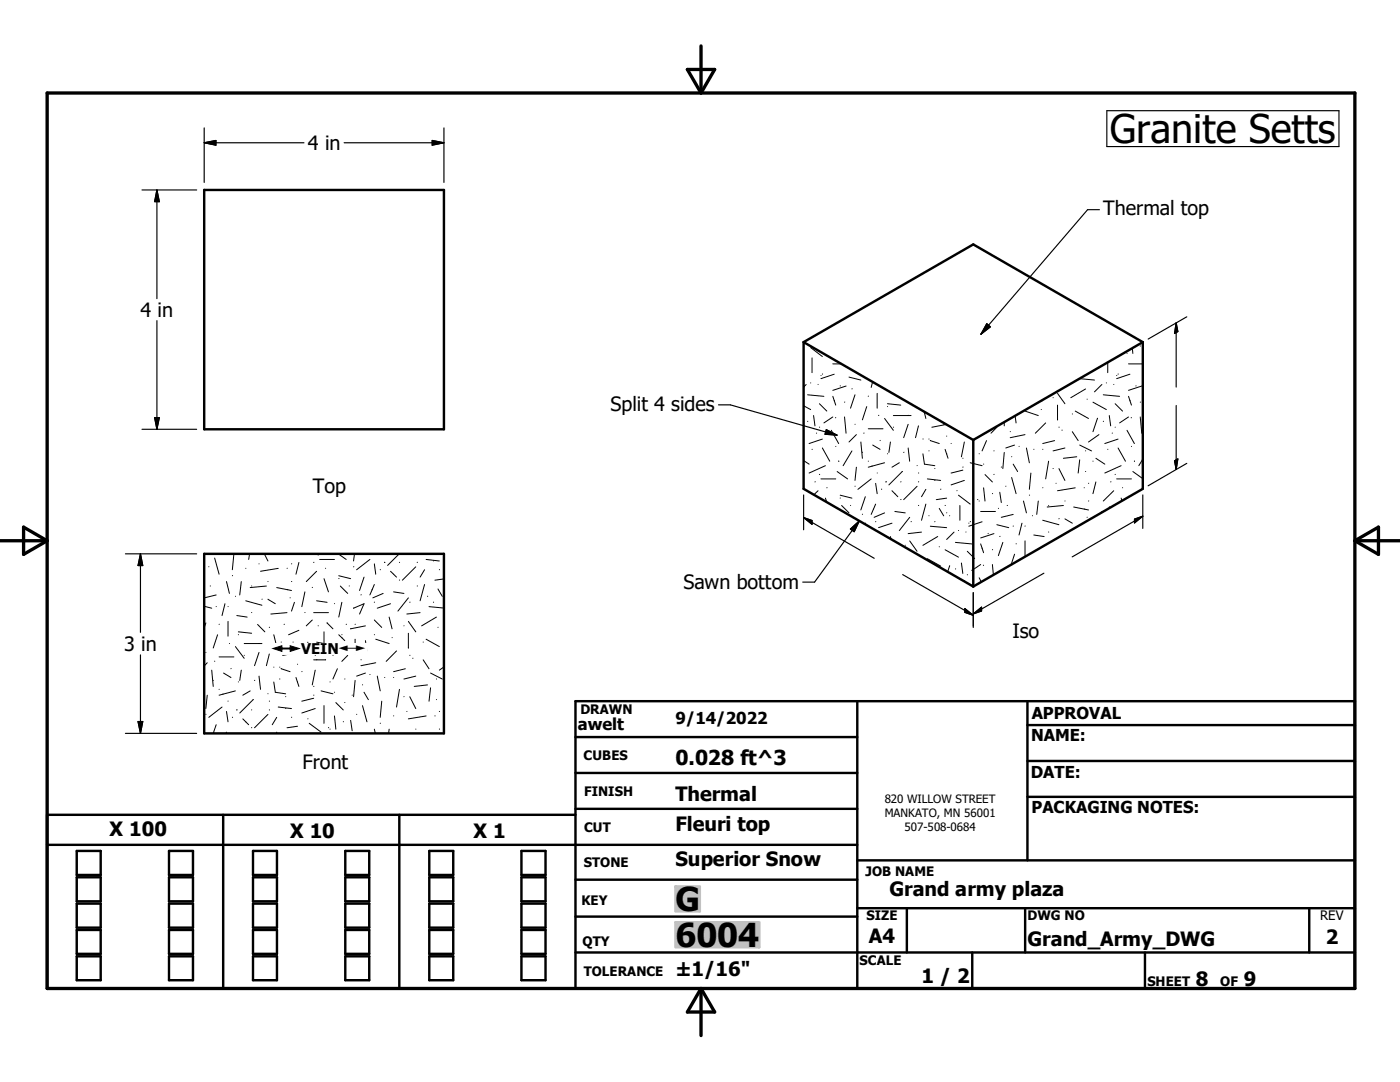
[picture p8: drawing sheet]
<svg xmlns="http://www.w3.org/2000/svg" width="279mm" height="216mm" viewBox="0 0 279 216" stroke-linecap="round" stroke-linejoin="round" font-family="sans-serif">
<g fill="none" stroke="#000" stroke-width=".48">
<path d="M40.8 37.9h47.8v47.8h-47.8zM160.4 68.3v29.2l33.8 19.5M160.4 68.3l33.8 19.5M160.4 68.3l33.8-19.5 33.9 19.5M228.1 68.3v29.2l-33.9 19.5M228.1 68.3l-33.9 19.5M194.2 87.8v29.2M40.8 110.5h47.8v35.8h-47.8zM171.1 139.9v57.3M205 139.9v31.8M114.8 147.1h56.3M114.8 154.2h56.3"/>
<path d="M205 159h65.4M205 144.7h65.4M205 151.8h65.4M9.4 168.6h161.7M15.3 169.8h4.8v4.8h-4.8zM15.3 175.1h4.8v4.8h-4.8zM33.7 169.8h4.8v4.8h-4.8zM33.7 175.1h4.8v4.8h-4.8zM44.5 162.6v34.6M50.5 169.8h4.8v4.8h-4.8zM50.5 175.1h4.8v4.8h-4.8zM68.9 169.8h4.8v4.8h-4.8z"/>
<path d="M68.9 175.1h4.8v4.8h-4.8zM79.7 162.6v34.6M85.7 169.8h4.8v4.8h-4.8zM85.7 175.1h4.8v4.8h-4.8zM104.1 169.8h4.8v4.8h-4.8zM104.1 175.1h4.8v4.8h-4.8zM114.8 162.6h-105.4v34.6h261v-57.3h-155.6v57.3M114.8 175.5h56.3M114.8 161.4h56.3M171.1 171.7h99.3M15.3 180.3h4.8v4.8h-4.8zM15.3 185.6h4.8v4.7h-4.8z"/>
<path d="M15.3 190.8h4.8v4.8h-4.8zM33.7 185.6h4.8v4.7h-4.8zM33.7 190.8h4.8v4.8h-4.8zM33.7 180.3h4.8v4.8h-4.8zM50.5 185.6h4.8v4.7h-4.8zM50.5 190.8h4.8v4.8h-4.8zM50.5 180.3h4.8v4.8h-4.8zM68.9 185.6h4.8v4.7h-4.8zM68.9 190.8h4.8v4.8h-4.8zM68.9 180.3h4.8v4.8h-4.8zM85.7 185.6h4.8v4.7h-4.8zM85.7 190.8h4.8v4.8h-4.8z"/>
<path d="M85.7 180.3h4.8v4.8h-4.8zM104.1 185.6h4.8v4.7h-4.8zM104.1 190.8h4.8v4.8h-4.8zM104.1 180.3h4.8v4.8h-4.8zM114.8 182.9h56.3M114.8 190.1h155.6M171.1 181.2h99.3M181 181.2v8.9M194 190.1v7.1M204.6 181.2v8.9M228.5 190.1v7.1M261.3 181.2v8.9"/>
</g>
<g fill="none" stroke="#000" stroke-width=".2">
<path d="M160.9 76.7l-.5 .5M161.2 78.8l3.2 .3M161.8 69.4l2.3 1.7M161.8 76.4h.1M162.1 71.4v3M163.3 76.7h.1M163.9 74.9h-.1M164.2 74.6l-.1 .1M166.2 72.6h1.7M166.2 79.1l.6 1.7M166.5 74.7l-2.7 .9M166.5 79.9v.1"/>
<path d="M167.7 77h.1M168.9 77l-2.7 .9M169.4 75.3l2.4 .5M170.1 77.6h-.1M170.6 78.8l-.9 2.6M172.7 75.5v.1M173.3 79v.1M174.1 76.2l-.2 1.1M175.1 78.5v2.9M207.8 80h.1M210.2 79.3v.1M211.1 78.5l1.4 2.1"/>
<path d="M215.4 75.6l3 .2M216.6 77.6l-2.9 1.8M217 79.6v.1M219.9 76.7l-1.5 1.5M220.2 78.8l3.2 .3M220.8 76.4h.1M221.1 72.3v2.1M222.3 76.7h.1M222.9 74.9h.1M223.1 71.1h.1M223.2 74.6l-.1 .1M224.9 70.5h.1"/>
<path d="M225.2 72.6h2.9M225.2 79.1l.6 1.7M225.5 74.7l-2.6 .9M225.5 79.9v.1M226 69.5l.1 1M226.7 77h.1M227.6 69v.1M227.9 77l-2.7 .9M160.4 91.9l1.1 .7M160.4 81l1.4 .7M161.2 84.1h.1M162.1 89.6v.1"/>
<path d="M162.4 82.9l.2 2.1M162.7 96.1l-.1 .1M163 86.4h-.1M163.3 97.9l-.9 .8M163.5 80.6l1.5 1.4M163.6 94.6l-.1 .1M163.6 85.2l-.1 .1M163.8 95.6h3M164.1 87.6l-2.6 .9M164.1 89.4l1.5 2.6M164.7 99.4l.3 .8M164.7 92.9l-3.2 1.5"/>
<path d="M165.1 97.3h-.1M165.9 85.9l1.5 2.6M166.2 83.2l-1.8 1.2M166.8 83.3l-.1 .1M166.8 89.1h.1M167.1 94.1l2.1 1.5M167.4 92h.1M167.7 98.8l2.3 .6M167.7 99.4h.1M168.5 83.2l.4 3.2M168.6 80.2l-.1 .1M170 90l-1.7 2.9"/>
<path d="M170.7 97h-.1M170.7 84.6l-.1 .1M170.9 93.2l-.3 2.7M170.9 86.7l-1.5 1.5M171.8 88.2l.3 3.2M172.1 90.2v.1M172.4 86.4h.1M172.7 99.1l-.9 2.7M173 81.1l-.9 2.7M173.3 85.6h2.9M173.3 92h.1M173.9 95.6l-2.7 2"/>
<path d="M174.1 93h-.1M174.2 88.8l1.4 .9M174.8 96.4l.3 2.1M175.1 94.4h.1M175.4 82.9h-.1M175.7 87.9h-.1M176 97.6h-.1M176.5 83.5l1.8 2.4M176.5 92.3l-3.2 .9M176.9 96.1l-.1 .1M177.1 80.6l2.7 .2M177.1 90.5v.1"/>
<path d="M177.1 81.1h.1M177.7 88.2l-.3 2.1M178 97.9l1.2 1.2M178.3 82.9h3.5M178.3 85.2v.1M179.5 92.3l-1.5 .9M179.8 96.1v.1M179.8 99.6v.1M180.1 94.1l-2.7 2.7M180.4 90.2l-.1 .1M181.2 84.7l-.9 2.6M181.2 89.4l.3 2.6"/>
<path d="M181.3 82.9h-.1M183 97l-2.7 2.7M183 92.9h.1M183.3 85l-.6 2.3M183.4 96.1l-.1 .1M183.4 94.4h-.1M184.2 90.6l.3 2 2.1 .3M184.2 87.6h.1M184.4 82.2l.4 1.3M184.8 97.6l-.9 1.5M185.1 95.6l2.6 .3M185.4 90h.1"/>
<path d="M185.4 87.6h.1M185.7 87.9l1.7 .6M186.6 93.5h.1M186.6 95.8v.1M187.8 97.6h-.1M188.4 84.6l-.1 .1M188.6 89.7l.6 1.7M188.8 84.7l-2.8 .6M188.9 99.4l-2 .3M188.9 87h.1M188.9 90.5v.1M189.8 88.5h.1"/>
<path d="M191 97.9h.1M191.3 98.8l2.3 1.8M192.2 93.8l-2.4 .6M192.2 91.4h.1M192.2 93.2h.1M192.5 95.9l-2.7 .9M192.5 88.2l-.6 2.9M193.6 92.3l2.4 .6M195.2 99.6l-.1 .1M195.4 100h.1M195.4 90.5v.1M196.3 97.3l.3 2.7"/>
<path d="M196.3 92.6h.1M196.6 94.7l1.5 1.5M196.9 87.9l-.9 2.1M198.1 98.5h.1M198.4 90h.1M198.4 94.6v.1M198.9 85.3l-1.1 1.1M199.5 98.2l.3 2.1M199.9 93.2h-.1M200.4 90.3l-.3 3.2M200.4 84.2v.8M200.7 97h.1"/>
<path d="M201.6 86.1h.1M201.9 95.3l.9 3.2M201.9 91.1h.1M202.2 92.6l.9 1.5M202.5 88.8l-1.8 .6M202.6 83l.2 1.4M203.4 89.1h.1M204.3 100l.5 2.3M204.6 82l2.6 .9M204.6 86.7l-3 .6M204.8 89.4l.6 2.9M205.5 98.8h-.1"/>
<path d="M205.7 94.4l-.3 3.2M206.3 89.6v.1M207.2 100l-.3 2.6M207.8 81.7h.1M208.1 89.6v.1M208.1 97.3h.1M208.7 84.4l-2.1 2M209.3 92l-.6 3.6M210.2 93.5h.1M210.5 87.9l-2.4 .6M210.8 96.4h-.1M211.1 80.8v3"/>
<path d="M211.3 93.5l1.2 2.4M211.4 85.2l-.1 .1M212 85.8l-.1 .1M212.5 89.4l-2.3 .6M212.6 100h-.1M214 86.1l1.2 1.8M214 82.6h.1M214.6 97.3l-3.5 .6M214.6 82l2.6 1.5M214.9 91.1l-2.7 .3M215.5 91.8l-.3 2.6M215.5 88.8l2.3 1.2"/>
<path d="M216.4 97.3h.1M216.7 94.1h-.1M216.7 90h-.1M217.3 96.4h-.1M217.3 100h-.1M218.1 80.3l2.7 1.4M218.1 92h.1M218.7 96.2l-.6 2.3M218.7 91.4l1.8 1.2M219 83.5l-.9 2.6M219.3 86.7l-2.1 1.5M220.2 84.1h.1"/>
<path d="M221.1 89.6v.1M221.4 82.9l.3 2.1M221.7 96.1v.1M222 86.4h.1M222.3 97.9l-2.1 2.1M222.5 80.6l1.5 1.4M222.6 94.6l-.1 .1M222.6 85.2l-.1 .1M222.9 95.6h2.9M223.1 87.6l-2.6 .9M223.1 89.4l1.5 2.6M223.7 99.4l.2 .5"/>
<path d="M223.7 92.9l-3.2 1.5M224 97.3h.1M224.9 85.9l1.5 2.6M225.2 83.2l-1.8 1.2M225.8 83.3v.1M225.8 89.1h.1M226.1 94.1l2 1.4M226.4 92h.1M227.6 83.2l.3 3.2M227.6 80.2v.1M228.1 91.6l-.8 1.3M40.8 116.1v.3"/>
<path d="M41.7 113.1h.1M42 116.9h-.1M42.8 111.4l.9 3.2M43.1 118.7l-2.3 .6M45.2 116l.6 2.4M46.4 114.9h.1M46.7 110.5l-.3 3.2M47 119h.1M48.2 116l-.4 2.7M49 119.9l3.3 .9M49.1 113.4h-.1M49.8 110.5l-.2 1.1"/>
<path d="M50.2 116.9h.1M51.7 112.5h.1M52.3 119.6h.1M52.8 110.5l.7 1.4M53.2 116.9l-3.3 .3M53.5 119.6l1.4 .9M53.5 116h.1M55.2 117.2l3 .6M55.5 113.4l-3.5 .6M57.3 113.4h.1M57.4 117.6v.1M57.9 119.3h.1"/>
<path d="M58.2 112.5h.1M58.2 116h.1M59.7 112.2l-.6 2.4M60.8 118.1l-.6 2.9M62.3 117.2h.1M62.7 112.2h-.1M63.2 119.9l2.1 .3M63.2 114l-2.1 2M63.5 110.7v.1M63.8 111.6h2.9M64.7 115.5l.9 2.6M65 113.4h.1"/>
<path d="M67.5 110.5l1.6 1.1M67.6 114.9l2.4 .6M67.7 115.4l-.1 .1M67.9 116.9l1.5 1.5M69.7 116.9h.1M70.6 113.1h.1M70.7 110.5l-.1 1.4M72.1 118.7h-.1M72.6 115.2l-.8 2.6M73.8 111.6l-2.6 2.1M74.3 117.6v.1M74.7 116.6l-.9 2.1"/>
<path d="M74.7 112.5l.3 2.1M75.9 113.7h.1M76.5 118.4l-2.1 .9M76.8 112.2h.1M77.9 114l1.2 1.2M78.5 118.1l2.1 .3M79.7 110.5l-2.3 2.3M79.7 112.2h.1M79.7 115.7v.1M81.5 119.3l-2.1 2.6M83 113.1l-2.7 2.7M83.3 112.2h.1"/>
<path d="M83.3 116.9h.1M84.7 116.6l-.9 3.3M84.7 113.7l-.9 1.5M85 111.6l2.7 .3M85.4 119h-.1M86.5 111.9h.1M87.4 117.5l.9 1.5M87.7 113.7h.1M88.6 116.9h.1M88.6 115.5l-1.8 .3M168 100.9l1.4 1.4M169.8 100.8l-.1 .1"/>
<path d="M172.1 102.6h.1M172.5 104.5l.2-.1-.1 .2M174.3 101.6h.1M174.8 100.6l-.9 2M174.8 104.1h.1M176.5 102.3l-2.1 .9M177.7 107.1l.1 .5M178 104.4l-2.7 .9M178.6 102.1l2.1 .2M180.7 108.8h.1M181.5 103.2l-2 2.7M181.5 107.9l1.5 2.1"/>
<path d="M181.9 104.1h-.1M183.4 100.8l-.1 .1M183.9 106.2l-2.7 .3M184.8 100.6l-.9 3.2M185.1 111.5l2.6 1.5M185.4 102.9h.1M185.7 105l3.2 .3M186.6 104.1h.1M187.1 107.1l-2.9 1.7M187.4 101.5l.9 1.4M187.5 109.1h-.1M188.6 109.7l2.7 1.5"/>
<path d="M188.7 100.8l-.1 .1M188.9 102.3h.1M189.5 112.9l-.4 1.2M189.5 102.9h.1M190.4 106.2l-1.5 1.4M190.7 108.2l3.2 .3M190.7 113.5h.1M191.3 105.8v.1M191.6 100.9v2.9M191.9 112.3l.3 2.1M192.5 115.8v.1M192.8 106.1v.1"/>
<path d="M193 110l1.5 1.5M193.1 114.7h-.1M193.4 104.4h-.1M193.7 104.1h-.1M195.4 115.3l.4 .8M195.7 112.6l-1.8 1.2M195.7 102.1h3M195.7 108.5l.6 1.8M196 104.1l-2.7 .9M196 109.4h.1M196.3 112.8h-.1M197.2 106.4v.1"/>
<path d="M198.1 112.6l.2 2.1M198.1 109.7h.1M198.4 106.5l-2.7 .8M198.9 104.7l2.4 .6M199.3 101.4l-.1 .1M199.6 107l-.1 .1M200.1 108.2l-.9 2.7M201.1 100.8l-.1 .1M202.2 102.6l-2.4 .6M202.2 105h.1M202.5 110.6l-.7 2.1M202.8 108.5h.1"/>
<path d="M204 104.4l-.6 2.4M204.6 107.9v3M204.6 105h.1M206.1 102.9h-.1M206.3 106.8l2.1 .3M208.1 103.8l3.2 .9M209.3 100.8v.1M209.3 106.1v.1M211.4 103.5h-.1M212.2 100.9l-3.2 .3M212.5 103.5l1.5 .9M214.3 101.2l2.9 .6"/>
<path d="M216.5 101.6h-.1M217 103.2h.1M219.9 102.1v.2M221.4 101.1v.1M40.8 121l1.5 .4M41.1 124.3l-.3 1M41.1 130.2h.1M41.4 138.7l-.3 2.7M41.4 132.2l-.6 .7M42.3 133.7l.3 3.3M42.6 135.7v.1M42.9 131.9l-.1 .1"/>
<path d="M43.2 121h-.1M43.4 126.7l-.8 2.6M43.7 131.1h3M43.8 137.5l-.1 .1M43.8 124.6h-.1M44.5 138.5h.1M44.6 134.3l1.5 .9M44.9 120.5l-.6 2.3M45.5 124v2.9M45.5 139.9h.1M45.5 121h.1M45.8 128.4h.1"/>
<path d="M46.1 133.4h.1M47 129l1.7 2.4M47 137.9l-3.3 .8M47.3 122.8l2 .3M47.6 126.1l2.6 .3M47.6 136.1h.1M47.6 126.6v.1M48.2 133.7l-.4 2.1M48.7 128.4h3.6M48.8 130.7l-.1 .1M49.9 137.9l-1.4 .8M50.2 122.2h.1"/>
<path d="M50.5 139.6l-2.7 2.7M50.8 135.7v.1M51.4 124.6l1.5 1.5M51.7 130.2l-.9 2.6M51.7 134.9l.3 2.7M51.7 128.4h.1M53.5 138.4h.1M53.7 130.5l-.5 2.3M53.8 125.2h-.1M53.8 139.9h-.1M54.6 126.7l.6 2.3M54.6 136.1l.3 2 2.1 .3"/>
<path d="M54.7 133.1h-.1M55.9 135.5h-.1M55.9 133.1h-.1M56.1 128.1h.1M56.1 133.4l1.8 .6M56.8 124.6h-.1M57 139h.1M57.3 122.2l-3.2 .3M58.5 128.1h.1M58.8 120.2l-.6 1.7M58.8 130.2h.1M59.1 135.2l.6 1.8"/>
<path d="M59.4 130.2l-3 .6M59.4 136.1h.1M59.4 132.5v.1M59.7 125.8l-2.1 .9M60.3 134h-.1M60.9 122.2h-.1M61.4 128.1v2.4M62.3 123.7l-1.2 1.2M62.6 122.2h3M62.6 139.3l-2.4 .6M62.7 136.9l-.1 .1M62.7 138.7h-.1"/>
<path d="M62.9 133.7l-.6 3M62.9 130.7v.1M63.2 128.1l1.5 .3M63.2 131.6v.1M63.2 129.3h.1M63.5 124.9h.1M64.1 137.9l2.3 .5M64.7 128.4h2.3M64.7 126.1v2.3M64.7 128.4l.3 1.5M65 131.6l-2.4 .1M65.3 124.3l1.1 1.2"/>
<path d="M65.9 136.1h.1M66.5 130.7l-.1 .1M66.8 138.1h-.1M66.8 120.4l-.1 .1M67.3 133.4l-.9 2.1M67.6 126.7l1.2 1.1M67.7 129h-.1M68.2 120.2l-.6 2.9M68.2 126.6v.1M68.2 127.2h.1M68.2 130.2h.1M68.8 135.5h.1"/>
<path d="M69.1 124.6h.1M69.4 130.8l-1.2 1.2M70.3 138.7h.1M70.6 121.3l2-.8-.8 2M70.9 135.8l-.3 3.2M70.9 127.6v2.9M70.9 124.6h.1M72.1 131.6l-.1 .1M72.4 136.6l-.1 .1M72.6 138.1l.9 1.5M72.9 124.9l-2.9 .5M72.9 127.8l.3 2.1"/>
<path d="M72.9 134.3l-1.7 .6M73.8 134.6h.1M74.7 123.7l1.5 1.5M74.7 120.1v.1M74.7 126.6v.1M75 127.6l2.7 .8M75 132.2l-3 .6M75.3 134.9l.6 3M76.2 139.9l-.3 3.2M76.8 135.2h.1M77.7 123.1l.5 2.4M77.9 120.5l-2.6 .9"/>
<path d="M78.3 127.2h-.1M78.6 135.2h-.1M79.1 129.9l-2 2.1M79.7 137.6l-.6 3.5M80.6 124.9h.1M80.6 139h.1M80.9 133.4l-2.4 .6M81.5 124l1.5 2.1M81.5 126.4v2.9M81.8 139l1.2 2.4M81.8 120.1v.1M81.8 130.7v.1"/>
<path d="M82.4 131.3v.1M83 134.9l-2.4 .6M83.8 122.2l-2.6 .3M84.5 131.7l1.1 1.7M84.5 128.1h.1M85 127.6l2.7 1.4M85.3 136.7l-2.6 .3M85.6 121l3 .3M85.9 137.2l-.3 2.7M85.9 134.3l2.4 1.2M86.5 120.1v.1M87.1 123.1l-3 1.8"/>
<path d="M87.1 139.6h.1M87.1 135.5h.1M87.4 125.2h.1M88.6 125.8h.1M88.6 137.5v.1M88.6 131.6v.1M88.6 133.1l-.9 .6M41.1 142.5v.1M43.1 144.6l-.5 1.7M44.3 141.1l-2.6 2M45.2 146.1l-.1 .2M45.2 142l.3 2"/>
<path d="M46.4 143.1h.1M47.3 141.6v.1M48.5 143.4l1.1 1.2M50.2 141.6v.1M50.2 145.2h.1M53.5 142.6l-2.7 2.6M53.8 141.6l-.1 .1M55.2 146.1v.2M55.2 143.1l-.9 1.5M55.5 141.1l2.7 .3M57 141.4h.1M58.2 143.1h.1"/>
<path d="M59.4 144.9l-2.1 .3M61.5 143.4h-.1M61.7 144.3l2.4 1.8M62.9 141.4l-2.7 .9M64.7 140.8v3.5M65.6 145.2h.1M65.9 145.5h.1M66.7 142.9l.3 2.6M67 140.2l1.5 1.5M68.6 144h-.1M68.8 140.2h.1M70 143.7l.3 2.1"/>
<path d="M71.2 142.5v.1M72.3 140.8l.9 3.2M74.7 145.5l.2 .8M75.9 144.3h.1M77.7 145.5l-.1 .8M78.6 142.8l-.1 .1M81.2 141.9v.1M83 145.5h.1M85 142.9l-3.5 .5M86.8 142.8v.1M87.7 141.9v.1M87.7 145.5h.1"/>
<path d="M88.6 143.9v.1"/>
</g>
<path d="M9.4 18.6h261v178.6h-261zM137.2 13.9h5.4l-2.7 4.7zM139.9 9.2v9.4M0 107.9h9.4M4.7 105.2l4.7 2.7-4.7 2.7zM270.4 107.9h9M270.4 107.9l4.7-2.7v5.4zM139.9 197.2v9.4M139.9 197.2l2.7 4.7h-5.4z" fill="none" stroke="#000" stroke-width=".66"/>
<g fill="#c0c0c0" stroke="#c0c0c0" stroke-width=".48">
<path d="M134.8 184h16.8v5z"/>
<path d="M134.8 184l16.8 5h-16.8z"/>
<path d="M134.8 176.9h4.9v5z"/>
<path d="M134.8 176.9l4.9 5h-4.9z"/>
</g>
<g fill="none" stroke="#000" stroke-width=".23">
<path d="M28.3 37.9h10.9M31.3 37.9v21.7M31.3 37.9l.5 2.3h-.9zM40.8 28.5h19.9M40.8 28.5l2.3-.5v1zM40.8 25.5v10.9M68.7 28.5h19.9M86.3 28l2.3 .5-2.3 .5zM88.6 25.5v10.9M220.9 22.1h46.3v7.1h-46.3zM219.4 41.8h-2.3l-21.3 24.9M31.3 64v21.7"/>
<path d="M196.9 64.6l.7 .6-1.8 1.5zM234.7 64.4v12.8M234.7 64.4l.4 1.8-.7 .3zM236.8 63.2l-7.7 4.5M28.3 85.7h10.9M30.9 83.3h.9l-.5 2.4zM143.4 80.8h2.4l21.2 6M160.4 98.8v6.9M164.9 85.7l2.1 1.1-2.3-.1zM228.1 98.8v6.6M234.4 92l.7-.4-.4 2.1zM234.7 80.9v12.8"/>
<path d="M236.8 92.5l-7.7 4.4M25 110.5h14.2M28 110.5v15.7M28 110.5l.5 2.4h-1zM160.4 103.3l14.1 8.1M160.4 103.3l1.7 .6v.7zM169.7 105.6l1.8-1.7-1 2.2zM171.5 103.9l-8.9 12.3h-2.4M180.1 114.7l14.1 8.1M194.2 118.3v6.9M208.3 114.4l-14.1 8.1M226.4 103.6l1.7-.6-1.7 1.3z"/>
<path d="M228.1 103l-14.1 8.1M28 130.7v15.6M192.6 121.4l1.6 1.4-1.6-.6zM194.2 122.5l1.7-1.3v.7zM25 146.3h14.2M27.5 144h1l-.5 2.3z"/>
</g>
<g fill="#000" stroke="#000" stroke-width=".23">
<path d="M40.8 28.5l2.3-.5v1zM86.3 28l2.3 .5-2.3 .5zM31.3 37.9l.5 2.3h-.9zM196.9 64.6l.7 .6-1.8 1.5zM234.7 64.4l.4 1.8-.7 .3zM30.9 83.3h.9l-.5 2.4zM164.9 85.7l2.1 1.1-2.3-.1zM234.4 92l.7-.4-.4 2.1zM28 110.5l.5 2.4h-1zM160.4 103.3l1.7 .6v.7zM169.7 105.6l1.8-1.7-1 2.2zM226.4 103.6l1.7-.6-1.7 1.3z"/>
<path d="M192.6 121.4l1.6 1.4-1.6-.6zM194.2 122.5l1.7-1.3v.7zM27.5 144h1l-.5 2.3z"/>
</g>
<g fill="#fff" stroke="#fff" stroke-width=".23">
<path d="M54.5 128.4h18.8v2.2z"/>
<path d="M54.5 128.4l18.8 2.2h-18.8z"/>
</g>
<text font-size="7.9" x="221.5" y="28.5">Granite Setts</text>
<g font-size="6.6">
<text x="134.8" y="181.7">G</text>
<text x="134.8" y="188.9">6004</text>
</g>
<text font-size="4.1" x="134.8" y="152.7">0.028 ft^3</text>
<g font-size="3.9">
<text x="61.4" y="30">4 in</text>
<text x="220.2" y="43">Thermal top</text>
<text x="28.1" y="63.2">4 in</text>
<text x="121.8" y="81.9">Split 4 sides</text>
<text x="62.4" y="98.4">Top</text>
<text x="136.4" y="117.6">Sawn bottom</text>
<text x="24.8" y="129.8">3 in</text>
<text x="202.1" y="127.4">Iso</text>
<text x="60.4" y="153.5">Front</text>
<text x="134.8" y="159.8">Thermal</text>
<text x="21.9" y="166.8">X 100</text>
<text x="57.9" y="167.1">X 10</text>
<text x="94.5" y="167.2">X 1</text>
<text x="134.8" y="165.9">Fleuri top</text>
<text x="134.8" y="172.8">Superior Snow</text>
<text x="177.5" y="178.8">Grand army plaza</text>
<text x="173.4" y="188.3">A4</text>
<text x="205.1" y="188.8">Grand_Army_DWG</text>
<text x="264.6" y="188.3">2</text>
<text x="134.8" y="194.8">±1/16&quot;</text>
<text x="183.9" y="196.1">1 / 2</text>
<text x="238.7" y="196.7">8</text>
<text x="248.2" y="196.7">9</text>
</g>
<g font-size="3.3">
<text x="205.9" y="143.6">APPROVAL</text>
<text x="115.3" y="145.6">awelt</text>
<text x="134.8" y="144.5">9/14/2022</text>
<text x="205.8" y="147.9">NAME:</text>
<text x="205.7" y="155.1">DATE:</text>
<text x="205.9" y="162.1">PACKAGING NOTES:</text>
</g>
<text font-size="2.9" x="60.1" y="130.6">VEIN</text>
<g font-size="2.6">
<text x="115.8" y="142.4">DRAWN</text>
<text x="116.5" y="151.6">CUBES</text>
<text x="116.6" y="158.8">FINISH</text>
<text x="116.6" y="166.1">CUT</text>
<text x="116.5" y="173">STONE</text>
<text x="172.8" y="174.7">JOB NAME</text>
<text x="116" y="180.7">KEY</text>
<text x="172.9" y="183.6">SIZE</text>
<text x="205.1" y="183.6">DWG NO</text>
<text x="263.5" y="183.6">REV</text>
<text x="116.2" y="188.8">QTY</text>
<text x="116.5" y="194.7">TOLERANCE</text>
<text x="171.5" y="192.5">SCALE</text>
<text x="229" y="196.7">SHEET</text>
<text x="243.5" y="196.7">OF</text>
</g>
<g font-size="2.3">
<text x="54.5" y="130.6">#</text>
<text x="67.6" y="130.6">#</text>
<text x="176.6" y="160.3">820 WILLOW STREET</text>
<text x="176.6" y="163">MANKATO, MN 56001</text>
<text x="180.5" y="165.8">507-508-0684</text>
</g>
</svg>
